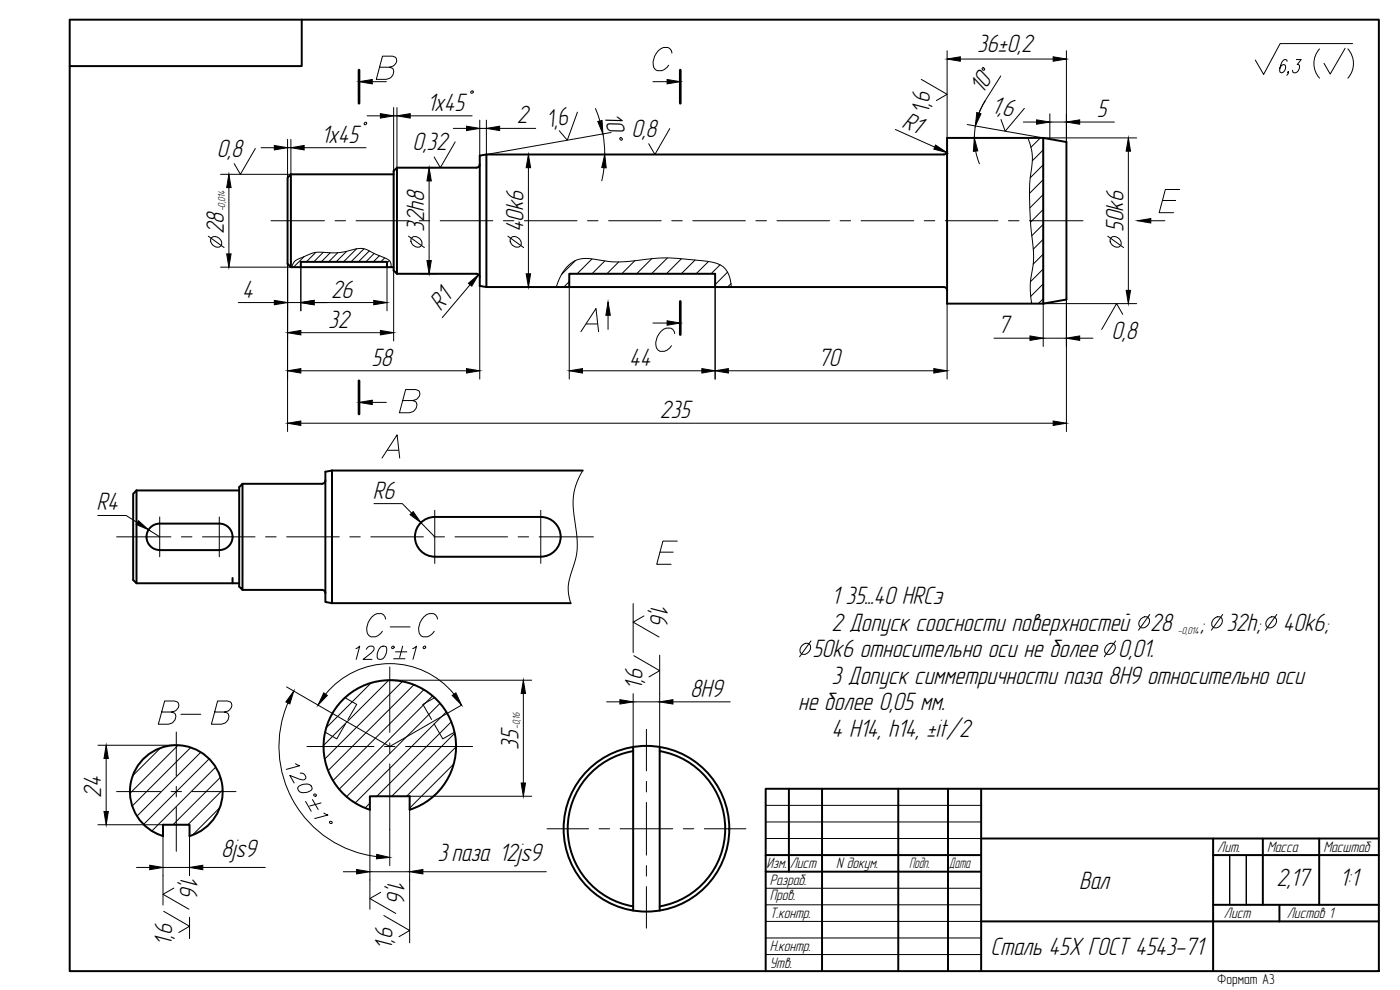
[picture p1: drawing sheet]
<svg xmlns="http://www.w3.org/2000/svg" width="420mm" height="297mm" viewBox="0 0 420 297" stroke-linecap="round" stroke-linejoin="round" font-family="sans-serif">
<!-- layer: 0 -->
<g fill="none" stroke="#000" stroke-width=".3">
<path d="M308.5 41.4a16.5 16.5 0 0 1 .9 10.7 105.9 105.9 0 0 0 .8 23.5 37.6 37.6 0 0 1-1 9.3l.1 3.1 .3 3.1M87.6 80.2a3.5 3.5 0 0 1 2.8-2.8 10.7 10.7 0 0 1 6-1.7 23.4 23.4 0 0 0 10.7-1.1 6.2 6.2 0 0 1 5 1.3l3.9 1.7a2.13 2.13 0 0 1 1.4 2.6M166.9 86.1a11.2 11.2 0 0 1 6.4-8.2 12.3 12.3 0 0 1 6.7 .1 36.3 36.3 0 0 0 13.7-.2 71.1 71.1 0 0 1 21.7 1.4 6.5 6.5 0 0 1 4 5.9l.1 1M174.9 141.2a18.9 18.9 0 0 0-2.5 14.5 34.3 34.3 0 0 1 .7 10.4l-.6 2.5a25.3 25.3 0 0 0-2 8.1l.2 1.8 .6 2.5M229.8 241.6h64.7M229.8 246.6h64.7M229.8 251.6h64.7M229.8 266.5h64.7M229.8 271.5h64.7M229.8 276.5h64.7M369 271.5v-14.9v14.9M374 271.5v-14.9v14.9"/>
<path d="M229.8 281.4h64.7M229.8 286.4h64.7"/>
</g>
<g fill="none" stroke="#000" stroke-width=".59">
<path d="M20.9 5.9h392.9v285.5h-392.9zM90.6 5.9v13.9h-69.7M87.3 52.3l-1 1v25.9l1 1h30.8M87.3 52.3h30.8M87.3 52.3v27.9M118.1 51.3l1-1v31.8l-1-.9zM119.1 50.3h23.9M144 49.3a.98 .98 0 0 1-1 1M146 46.4l-2 .3v39.1l2 .3M146 46.4v39.7M284.2 45.3a.98 .98 0 0 1-1 1l-137.2 .1M313.1 41.4l6.9 1.2v47.3l-6.9 1.2z"/>
<path d="M313.1 41.4h-28.9v49.7h28.9M90.3 80.2v-1.6h25.8v1.6M119.1 82.1h23.9a.98 .98 0 0 1 1 1M146 86.1h137.2a.98 .98 0 0 1 1 1M170.8 86.1v-4h43.8v4M41 147.2l-1 .9v25.9l1 1h30.8M41 147.2h30.8M41 147.2v27.8M45.1 158.3a4 4 0 0 1 2.8-1.2h17.9a4 4 0 0 1 4 4 4 4 0 0 1-4 4l-17.9-.1a4 4 0 0 1-3.6-2.4 4 4 0 0 1 .8-4.3zM71.8 146.2l1-1v31.8l-1-1zM72.8 145.2h23.9M97.6 144.2a.98 .98 0 0 1-.9 .9"/>
<path d="M99.6 141.2l-2 .3v39.1l2 .4M99.6 141.2h75.3M99.6 141.2v39.8M126.3 156.9a5.9 5.9 0 0 1 4.2-1.8h31.8a6 6 0 0 1 6 6 6 6 0 0 1-6 5.9h-31.8a6 6 0 0 1-5.5-3.7 6 6 0 0 1 1.3-6.4zM69.8 173.4v1.6M72.8 177h23.9a.98 .98 0 0 1 .9 1M99.6 181h71.7M103.4 209.4a19.9 19.9 0 0 1 30.8 4.6 19.9 19.9 0 0 1-11.2 28.9l-.1-4h-11.9v4a19.9 19.9 0 0 1-7.6-33.5zM190 224.1v49.1M190 225.4a23.6 23.6 0 0 0-19.6 23.3 23.6 23.6 0 0 0 19.6 23.3M198 224.1v49.1M198 225.4a23.6 23.6 0 0 1 19.6 23.3 23.6 23.6 0 0 1-19.6 23.3"/>
<path d="M236.8 236.7v24.8M246.7 236.7v54.7M269.6 236.7v54.7M284.5 236.7v54.7M294.5 236.7v54.7M413.8 236.7h-184v54.7M48.9 250.9v-3.4h8v3.4M48.9 250.8a13.9 13.9 0 0 1-7.3-21.4 13.9 13.9 0 0 1 22.6 0 13.9 13.9 0 0 1-7.3 21.4M229.8 256.6h64.7M294.5 251.6h119.3M364.1 256.6h49.7M364.1 251.6v39.8"/>
<path d="M379 251.6v19.9M395.9 251.6v19.9M229.8 261.5h64.7M294.5 276.5h119.3M364.1 271.5h49.7M384 271.5v5"/>
<circle cx="194" cy="248.7" r="24.9"/>
</g>
<g fill="none" stroke="#000" stroke-width=".3">
<path d="M312.2 41.4l-2.8 2.8M313.1 45l-3.3 3.2M313.1 49.4l-3.9 3.9M313.1 53.9l-4.1 4.1M313.1 58.4l-4 4M91.2 77l-3.1 3.2M94.8 75.7l-2.9 2.9M97 75.7l-2.8 2.9M99.1 75.8l-2.7 2.8M101.4 75.8l-2.8 2.8M104 75.4l-3.1 3.2M107 74.7l-3.9 3.9"/>
<path d="M109.2 74.6l-3.9 4M110.8 75.3l-3.2 3.3M112.3 76.1l-2.5 2.5M113.9 76.7l-1.9 1.9M115.5 77.4l-1.2 1.2M116.9 78.2l-.8 .7M117.4 79.9l-.3 .3M172.7 78.1l-4.2 4.3M177.7 77.7l-4.5 4.4M181.5 78.3l-3.8 3.8M185.7 78.6l-3.6 3.5M190.5 78.2l-3.9 3.9"/>
<path d="M195.6 77.6l-4.5 4.5M200.3 77.4l-4.8 4.7M204.5 77.6l-4.5 4.5M208.6 78l-4.1 4.1M212.6 78.5l-3.7 3.6M216.1 79.5l-2.7 2.6M313.1 62.8l-3.8 3.9M313.1 67.3l-3.4 3.4M313.1 71.8l-3 3M313.1 76.2l-3 3M170.8 84.5l-1.6 1.6M218.3 81.7l-3.7 3.7"/>
<path d="M219.4 85.1l-1.1 1M313.1 80.7l-3.8 3.8M313.1 85.2l-3.8 3.7M313.1 89.6l-1.5 1.5M111.4 204.9l-13.5 13.5M116.7 204.1l-19.6 19.5M120.8 204.4l-23.3 23.4M124.2 205.5l-25.7 25.7M127.2 206.9l-27.3 27.3M129.8 208.8l-28 28M132.1 211l-28.1 28.1M133.9 213.6l-27.3 27.3"/>
<path d="M135.4 216.6l-22.3 22.3M48.2 224.4l-8.4 8.4M53.5 223.6l-14.5 14.5M57.2 224.3l-17.5 17.6M60.3 225.7l-19.2 19.2M62.8 227.7l-19.7 19.7M64.7 230.2l-19.1 19.1M66.2 233.2l-14.3 14.3M66.8 237l-10.4 10.5M136.2 229.2l-13.3 13.3M136.5 220l-18.9 18.9M136.9 224.1l-14.9 14.8"/>
<path d="M48.9 250.4l-.3 .4M66 242.3l-8.3 8.3M111 241l-1.4 1.4"/>
</g>
<g fill="none" stroke="#000" stroke-width=".3">
<path d="M81.3 66.2h16.1M100.5 66.2h3.2M106.9 66.2h15.7M125.8 66.2h3.2M132.1 66.2h15.8M151.1 66.2h3.1M157.4 66.2h15.8M176.3 66.2h3.2M182.7 66.2h15.7M201.6 66.2h3.2M207.9 66.2h15.8M226.9 66.2h3.1"/>
<path d="M233.2 66.2h15.8M252.1 66.2h3.2M258.4 66.2h15.8M277.4 66.2h3.2M283.7 66.2h15.8M302.6 66.2h3.2M309 66.2h16M47.9 155.1v11.9M65.8 155.1v11.9M130.5 153.1v15.9M162.3 153.1v15.9M35 161.1h16.3"/>
<path d="M54.4 161.1h3.2M60.8 161.1h15.7M79.7 161.1h3.2M86 161.1h15.8M105 161.1h3.1M111.3 161.1h15.8M130.2 161.1h3.2M136.6 161.1h15.7M155.5 161.1h3.2M161.8 161.1h16.3M52.9 219.6v13.2M95.4 211.6l21.6 12.4 21.5-12.4"/>
<path d="M117 200.1v19.7M194 218.8v12.5M35 237.5h13.2M51.3 237.5h3.2M52.9 235.9v3.2M57.6 237.5h13.2M92.1 224h20.1M115.4 224h3.2M117 222.9v3.2M117 229.2v19.7M121.7 224h20.1M194 234.4v3.2"/>
<path d="M52.9 242.3v13.1M164.2 248.7h12.4M179.8 248.7h3.2M186.1 248.7h15.8M194 240.8v15.8M194 259.7v3.2M205.1 248.7h3.1M211.4 248.7h12.4M194 266v12.5"/>
</g>
<g fill="none" stroke="#000" stroke-width=".3">
<path d="M284.2 15.2v26.2M288.2 17.7h27.9M320 15.2v27.4M110.2 34.8h4M118.1 32.3v20M118.1 34.8h1M119.1 32.3v18M123.1 34.8h18.6M136 38.5h4M144 36v10.7M144 38.5h2M146 36v10.4"/>
<path d="M150 38.5h10.8M178.7 32.6l1.3 3.7M183.4 39.8l-37.4 6.6M268.7 38.9l11.8 5.2M290.3 37.4l22.8 4h28M295.6 30.4l-1.8 3.5M295.6 30.4a20.7 20.7 0 0 0-3.2 11M300.3 22.8l-4.7 7.6M307.1 36.6h4M315.1 34.1v7.6M315.1 36.6h4.9M324 36.6h10.4"/>
<path d="M68.7 56.3v19.9M78.3 44.3h4M86.3 41.8v12.5M86.3 44.3h1M87.3 41.8v10.5h-21.1M91.3 44.3h18.6M126.3 50.3h4.8M128.8 54.3v23.9M146 46.4h15.1M158.6 50.3v31.8M181 40.2l.5 6.1M181.3 50.3l-.7 3.9"/>
<path d="M292.8 45.3l1.1 3.8M338.6 45.4v41.7M62.5 70.9l4.8 3.4M63.5 71.4a1.94 1.94 0 0 1 2.3 .1 1.94 1.94 0 0 1 .5 2.3 1.93 1.93 0 0 1-2.3-.2 1.93 1.93 0 0 1-.5-2.2zM86.3 79.2v50.3M122.6 70.9l4.7 3.4M123.6 71.4a1.94 1.94 0 0 1 2.3 .1 1.94 1.94 0 0 1 .5 2.3 1.93 1.93 0 0 1-2.3-.2 1.93 1.93 0 0 1-.5-2.2zM152.4 70.9l4.7 3.4M153.4 71.4a1.94 1.94 0 0 1 2.3 .1 1.94 1.94 0 0 1 .5 2.3 1.93 1.93 0 0 1-2.3-.2 1.93 1.93 0 0 1-.5-2.2zM332.5 70.9l4.7 3.4M333.4 71.4a1.94 1.94 0 0 1 2.3 .1 1.94 1.94 0 0 1 .5 2.3 1.93 1.93 0 0 1-2.3-.2 1.93 1.93 0 0 1-.5-2.2zM66.2 80.2h21.4"/>
<path d="M71.5 90.8h10.8M86.3 90.8h4M90.3 80.2v13.1M90.3 99.8h23.9M94.3 90.8h17.9M116.1 80.2v13.1M118.1 81.2v21.1M126.3 82.1h4.8M141.1 85.4l-8.4 9.9M144 85.8v27.9M146 86.1h15.1M170.8 84.1v29.6"/>
<path d="M214.6 86.1v27.6M284.2 91.1v22.6M320 89.9v39.6M341.1 91.1h-28v12.8M90.3 111.3h49.7M174.8 111.3h35.8M218.6 111.3h61.7M298.3 101.5h10.8M313.1 101.5h6.9M324 101.5h4M90.3 127h225.8M29.3 154.7h8.6l3.3 2.1"/>
<path d="M44.6 158.9l3.3 2.2M112.2 151.1h8.5l2.8 2.9M126.3 156.8l4.2 4.3M190 181.1v14.7M198 196.6v28.8M240.6 193.7a1.53 1.53 0 0 1 2.6 0 2.03 2.03 0 0 1-.6 2.1 2.03 2.03 0 0 1-2.1 .3 1.73 1.73 0 0 1 .1-2.4zM243.4 192.3l-3.4 4.7M332.1 193.7a1.53 1.53 0 0 1 2.6 0 2.03 2.03 0 0 1-.7 2.1 2.03 2.03 0 0 1-2.1 .3 1.73 1.73 0 0 1 .2-2.4zM334.8 192.3l-3.4 4.7M342.3 185.8a1.53 1.53 0 0 1 2.6 0 2.05 2.05 0 0 1-2.7 2.4 1.7 1.7 0 0 1 .1-2.4zM345.1 184.4l-3.4 4.7M364.2 185.8a1.53 1.53 0 0 1 2.6 0 2.05 2.05 0 0 1-2.8 2.4 1.75 1.75 0 0 1 .2-2.4z"/>
<path d="M367 184.4l-3.5 4.7M380.5 185.8a1.53 1.53 0 0 1 2.6 0 2.05 2.05 0 0 1-2.8 2.4 1.7 1.7 0 0 1 .2-2.4zM383.2 184.4l-3.4 4.7M86 206.1l9.4 5.5M86.4 210.9a33.3 33.3 0 0 0 26.6 46.1M97.7 208.3a24.9 24.9 0 0 1 38.6 0M117 204.1h42.6M157.1 208.1v26.8M182.1 210.6h3.9M190 208.1v17.3M190 210.6h8M202 210.6h17.1"/>
<path d="M29.4 223.6h23.5M31.9 227.6v15.9M88.7 229.2l1.2 .6-4 1M89.7 235.9a2.6 2.6 0 0 1 3.9 .3l.1 .5a2.99 2.99 0 0 1-4.1 .5l-.3-.8zM90.1 232a1.22 1.22 0 0 1 1.4 .5 1.22 1.22 0 0 1-.1 1.4l-1.6-.1-2.8-1.2 1.3 2.3M93.8 239.9l1.7 3M122.9 238.9h36.7M29.4 247.5h19.5M48.9 250.9v20.6M56.9 250.9v11.9M91.7 240.5l1.7 2.9M96.3 240.9l-3.4 .9"/>
<path d="M97.2 243.9l1.2 .6-3.9 1.1M111 243v29.8M117 248.9v10.8M122.9 243v39.9M41 260.3h3.9M48.9 260.3h8M56.9 275.2v6.4M60.9 260.3h18.7M103 261.6h4M111 261.6h11.9M126.9 261.6h37.1"/>
<circle cx="94.5" cy="238.6" r=".39"/>
<circle cx="99.2" cy="246.8" r=".39"/>
</g>
<g fill="#000" stroke="#000" stroke-width=".3">
<path d="M284.2 17.7l4-.7v1.4zM316.1 17l3.9 .7-3.9 .7zM114.2 34.1l3.9 .7-3.9 .6zM119.1 34.8l4-.7v1.3zM140 37.9l4 .6-4 .7zM146 38.5l4-.6v1.3zM179.4 36.4l1.3-.2 .2 4zM293.1 33.8l1.3 .3-1.7 3.7zM311.1 36l4 .6-4 .7zM320 36.6l4-.6v1.3zM68.7 52.3l.6 4h-1.3zM82.3 43.6l4 .7-4 .7z"/>
<path d="M87.3 44.3l4-.7v1.4zM128.8 50.3l.6 4h-1.3zM158.6 46.4l.6 3.9h-1.3zM181.5 46.4l.4 4-1.3-.1zM280.8 43.5l3.3 2.3-3.8-1.1zM292.4 41.4l1 3.9-1.3 .1zM338.6 41.4l.7 4h-1.3zM68 76.2h1.3l-.6 4zM128.1 78.2h1.3l-.6 3.9zM82.3 90.1l4 .7-4 .6zM86.3 99.8l4-.7v1.4zM90.3 90.8l4-.7v1.3z"/>
<path d="M112.2 90.1l3.9 .7-3.9 .6zM114.2 99.1l3.9 .7-3.9 .7zM140.6 85l3-2.6-2 3.5zM157.9 82.1h1.3l-.6 4zM338 87.1h1.3l-.7 4zM86.3 111.3l4-.7v1.3zM140 110.6l4 .7-4 .6zM170.8 111.3l4-.7v1.3zM210.6 110.6l4 .7-4 .6zM214.6 111.3l4-.7v1.3zM280.3 110.6l3.9 .7-3.9 .6zM309.1 100.8l4 .7-4 .6z"/>
<path d="M320 101.5l4-.7v1.3zM86.3 127l4-.7v1.4zM316.1 126.3l3.9 .7-3.9 .7zM41.6 156.2l3 2.7-3.7-1.5zM123 154.4l1-.9 2.3 3.3zM88.2 207.3l-1.2 3.9-1.2-.6zM97.2 207.9l1 .8-2.8 2.9zM135.7 208.7l1.1-.8 1.7 3.7zM157.1 204.1l.6 4h-1.3zM186 209.9l4 .7-4 .6zM198 210.6l4-.7v1.3zM31.9 223.6l.6 4h-1.3z"/>
<path d="M156.4 234.9h1.3l-.6 4zM31.2 243.5h1.3l-.6 4zM44.9 259.6l4 .7-4 .6zM56.9 260.3l4-.7v1.3zM113.1 256.3l3.9 1-4 .4zM107 260.9l4 .7-4 .6zM122.9 261.6l4-.7v1.3z"/>
</g>
<g fill="none" stroke="#000" stroke-width=".3">
<path d="M201.7 15.9l-.2-.7-.5-.6a2.81 2.81 0 0 0-4 1.3 4 4 0 0 0-.3 5 2.85 2.85 0 0 0 4-1.3M386.3 18.4l-.1-.3-.6-.2a3.8 3.8 0 0 0-1.4 3.8l.3 .1a1.43 1.43 0 0 0 1.2-.9 1.43 1.43 0 0 0-.4-1.5 1.39 1.39 0 0 0-1.2 1.1M389.1 17.9h1.4l-1.2 1.5h.4a1.62 1.62 0 0 1-1.3 2.4l-.4-.1-.1-.6M396 14.7a6.6 6.6 0 0 0 0 8.7M403.7 14.5l-4.5 7.7-1.9-3.2M404.5 14.7a6.6 6.6 0 0 1 0 8.7M405.9 13.1h-21.7l-5 9.2-2.5-4.3M111.7 24.5h4.3M113.9 20.2h3l.9 .3a2.2 2.2 0 0 1-1.9 3.3h-3l1.9-7h3l.9 .4a1.68 1.68 0 0 1-.7 2.6l-1.1 .4M173.3 33.7l-3 8.4-2.5-2.9M195.9 24.5h4.3M201 38.6l-4.5 7.8-1.8-3.3"/>
<path d="M276.5 23.8l7.7 4.5-3.2 1.9M307.4 32.5l-5.7 6.9-1.3-3.5M386.7 21.7l-.2 .1-.1-.1 .2-.2v.5l-.4 .6M76.6 44.6l-4.5 7.7-1.8-3.2M136.6 42.6l-4.4 7.7-1.9-3.2M354.1 56.9h-4.4l-1.8 6.9h4.3M345.4 66.2h4.2M348.9 60.2h3.9M174.3 99.5l4.6-6.9 .7 6.9M175.9 97.2h3.4M182.5 94.6v4.2M195.9 96.9h4.3"/>
<path d="M337 94.3l-1.9-3.2-4.5 7.7M202.5 100.1l-.6-1.3a2.88 2.88 0 0 0-4.1 1.3 4 4 0 0 0-.3 5 2.82 2.82 0 0 0 4-1.4M111.7 120.7h4.3M114.6 137.4l4.6-6.9 .8 6.9M116.3 135.1h3.3M120.8 120.2h3l.9 .3a2.2 2.2 0 0 1-1.8 3.3h-3l1.8-6.9h3l.9 .3a1.67 1.67 0 0 1-.7 2.7l-1.1 .3M198.1 165.7h3.9M203.3 162.3h-4.3l-1.9 7h4.3M190.2 196.7l7.8 4.5-3.2 1.9M193.3 184.8l-3.3 1.9 7.8 4.4M49.1 273.4l7.8 4.5-3.2 1.9M52.2 266.5l-3.3 1.8 7.8 4.5"/>
<path d="M114.2 267.7l-3.2 1.9 7.8 4.5M115.2 274.7l7.7 4.5-3.2 1.9"/>
</g>
<path d="M107.7 21v10M204.2 21v10M204.2 90.4v10M107.7 114.3v9.9" fill="none" stroke="#000" stroke-width=".8"/>
<path d="M107.7 24.5l4-.6v1.3zM200.2 23.9l4 .6-4 .7zM341.4 66.2l4-.6v1.3zM182.5 90.6l.7 4h-1.4zM200.2 96.2l4 .7-4 .7zM107.7 120.7l4-.6v1.3z" fill="#000" stroke="#000" stroke-width=".3"/>
<path d="M103.5 209.3l3.5 2-2.6 4.6M103.7 217.2l-2.6 4.5-3.5-2M130.3 217.2l2.6 4.5 3.5-2M130.4 209.3l-3.5 2 2.6 4.6" fill="none" stroke="#000" stroke-width=".3"/>
<text font-size="11.5" x="108.7" y="192.3">C-C</text>
<text font-size="11" x="46.2" y="218.4">В-В</text>
<g font-size="7.8">
<text x="293.3" y="15.5">36±0,2</text>
<text x="294.9" y="28.6" transform="rotate(-58 294.9 28.6)">10</text>
<text x="128.2" y="33.3">1x45</text>
<text x="181.2" y="34.6" transform="rotate(77 181.2 34.6)">10</text>
<text x="279" y="34.2" transform="rotate(-90 279 34.2)">1,6</text>
<text x="297.4" y="33.9" transform="rotate(10 297.4 33.9)">1,</text>
<text x="300.5" y="34.5" transform="rotate(10 300.5 34.5)">6</text>
<text x="329.1" y="35.1">5</text>
<text x="155.1" y="37">2</text>
<text x="164.3" y="38.4" transform="rotate(-10 164.3 38.4)">1,</text>
<text x="167.5" y="37.9" transform="rotate(-10 167.5 37.9)">6</text>
<text x="189.5" y="41.1">0,8</text>
<text x="270.4" y="38" transform="rotate(24 270.4 38)">R1</text>
<text x="65.1" y="47.1">0,8</text>
<text x="96.4" y="42.8">1x45</text>
<text x="123.8" y="45.1">0,32</text>
<text x="67.2" y="70.3" transform="rotate(-90 67.2 70.3)">28</text>
<text x="127.3" y="69.6" transform="rotate(-90 127.3 69.6)">32h8</text>
<text x="157.1" y="69.7" transform="rotate(-90 157.1 69.7)">40k6</text>
<text x="337.1" y="69.6" transform="rotate(-90 337.1 69.6)">50k6</text>
<text x="72.7" y="89.3">4</text>
<text x="99.3" y="89.3">26</text>
<text x="132.3" y="93.5" transform="rotate(-50 132.3 93.5)">R1</text>
<text x="98.5" y="98.3">32</text>
<text x="299.5" y="100">7</text>
<text x="333.6" y="101.7">0,8</text>
<text x="111.4" y="109.8">58</text>
<text x="188.9" y="109.8">44</text>
<text x="245.6" y="109.8">70</text>
<text x="198.1" y="125.5">235</text>
<text x="111.9" y="149.6">R6</text>
<text x="29" y="153.2">R4</text>
<text x="195.2" y="180.8" transform="rotate(90 195.2 180.8)">1,6</text>
<text x="249.5" y="181.3">1 35...40 HRCэ</text>
<text x="249.5" y="189.3">2 Допуск соосности поверхностей</text>
<text x="345.2" y="189.3">28</text>
<text x="360.1" y="189.3">;</text>
<text x="368.1" y="189.3">32h;</text>
<text x="385" y="189.3">40k6;</text>
<text x="243.8" y="197.2">50k6 относительно оси не более</text>
<text x="335.6" y="197.2">0,01.</text>
<text x="192.8" y="207.1" transform="rotate(-90 192.8 207.1)">1,6</text>
<text x="207.1" y="209.1">8H9</text>
<text x="249.5" y="205.2">3 Допуск симметричности паза 8Н9 относительно оси</text>
<text x="239.6" y="213.1">не более 0,05 мм.</text>
<text x="249.5" y="221.1">4 Н14, h14, ±it/2</text>
<text x="155.6" y="225" transform="rotate(-90 155.6 225)">35</text>
<text x="30.4" y="239.4" transform="rotate(-90 30.4 239.4)">24</text>
<text x="66.4" y="257.2">8js9</text>
<text x="54.1" y="262.5" transform="rotate(90 54.1 262.5)">1,6</text>
<text x="116.2" y="263.7" transform="rotate(90 116.2 263.7)">1,6</text>
<text x="131.3" y="258.5">3 паза 12js9</text>
<text x="323.9" y="266.7">Вал</text>
<text x="383.1" y="265.8">2,17</text>
<text x="402.1" y="265.8">1:1</text>
<text x="51.7" y="283.8" transform="rotate(-90 51.7 283.8)">1,6</text>
<text x="117.8" y="285.1" transform="rotate(-90 117.8 285.1)">1,6</text>
<text x="297.3" y="286.4">Сталь 45Х ГОСТ 4543-71</text>
</g>
<text font-size="7.5" x="105.5" y="199">120°±1°</text>
<g font-size="4.7">
<text x="365.3" y="255.6">Лит.</text>
<text x="380.2" y="255.6">Масса</text>
<text x="397.2" y="255.6">Масштаб</text>
<text x="230" y="260.5">Изм.</text>
<text x="237" y="260.5">Лист</text>
<text x="250.9" y="260.5">N докум.</text>
<text x="272.8" y="260.5">Подп.</text>
<text x="284.8" y="260.5">Дата</text>
<text x="231" y="265.5">Разраб.</text>
<text x="231" y="270.1">Пров.</text>
<text x="231" y="275.5">Т.контр.</text>
<text x="367.3" y="275.5">Лист</text>
<text x="386.2" y="275.5">Листов 1</text>
<text x="231" y="285.4">Н.контр.</text>
<text x="231" y="290.4">Утв.</text>
</g>
<text font-size="4.4" x="365.3" y="295.4">Формат А3</text>
<g font-size="3.5">
<text x="293.5" y="22.2">°</text>
<text x="140.1" y="29.3">°</text>
<text x="184.9" y="43.4">°</text>
</g>
<g font-size="3.1">
<text x="107.9" y="38.5">°</text>
<text x="67.6" y="63.5" transform="rotate(-90 67.6 63.5)">-0,014</text>
<text x="353.5" y="190.1">-0,014</text>
<text x="156" y="218.7" transform="rotate(-90 156 218.7)">-0,16</text>
</g>
</svg>
